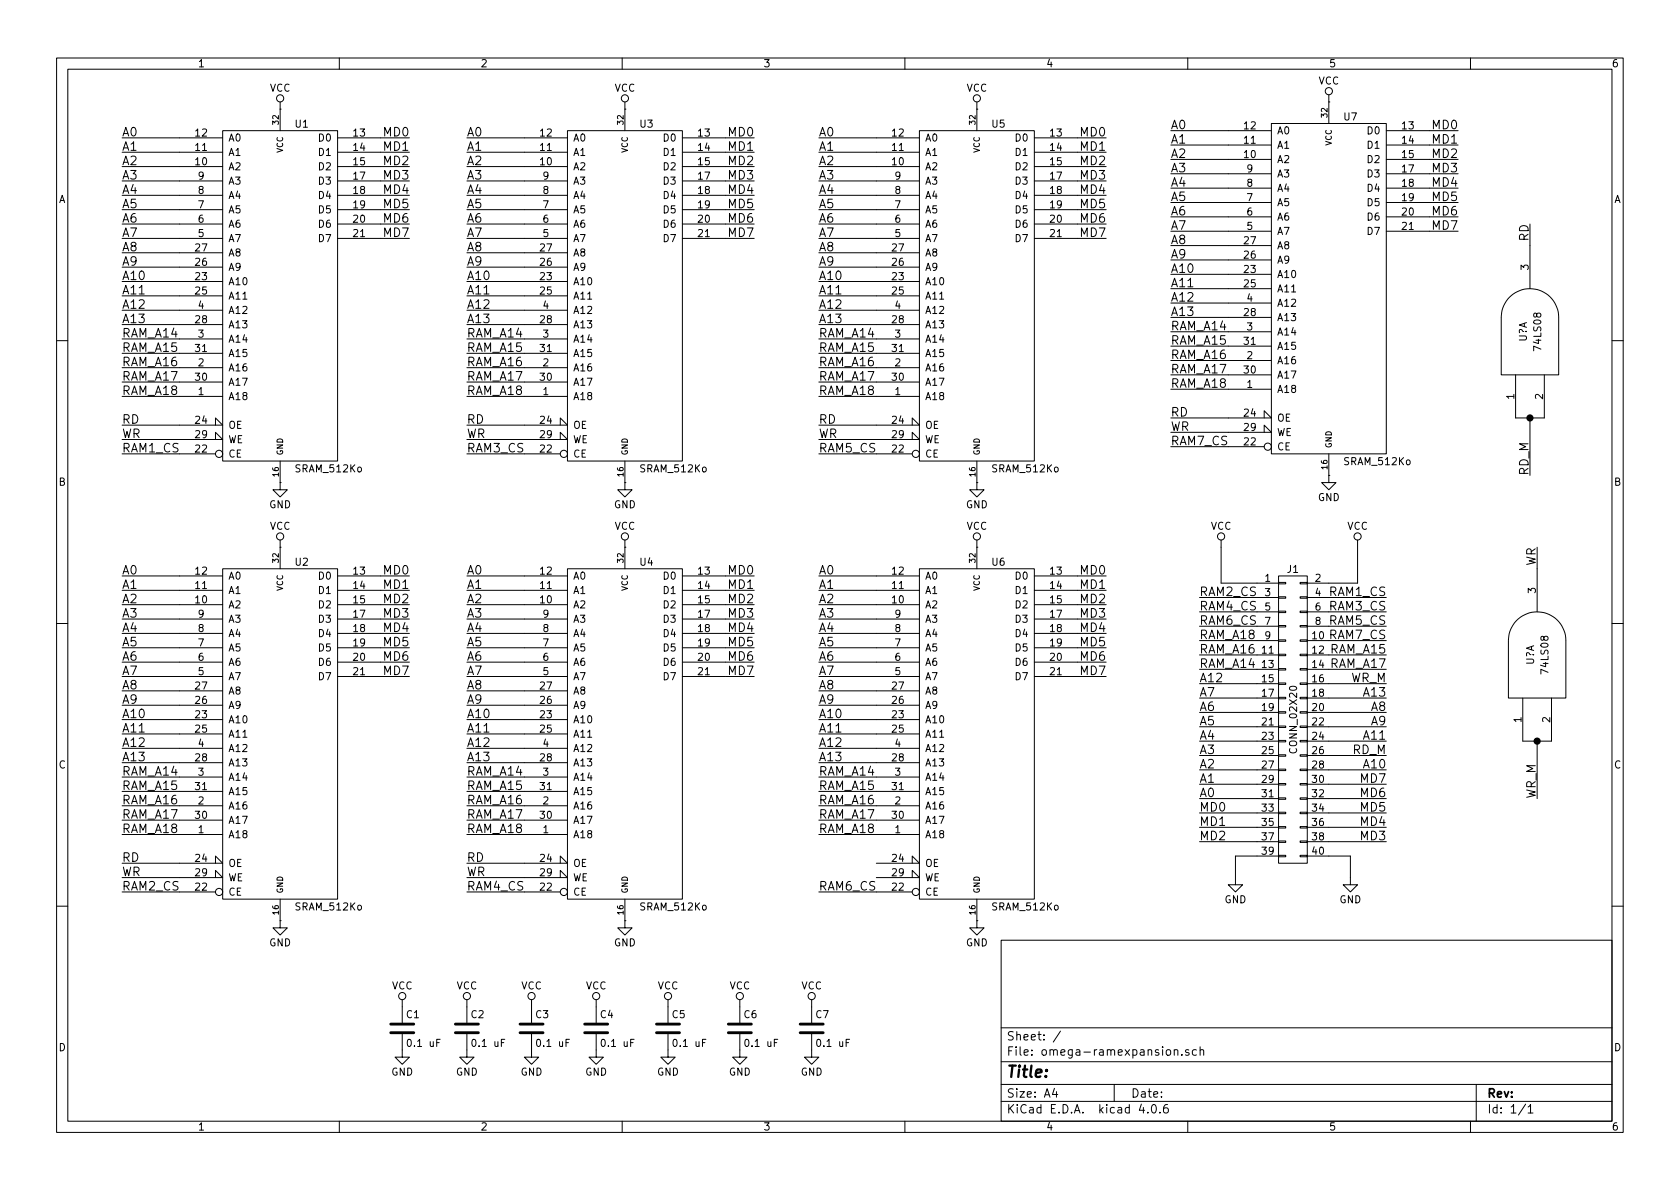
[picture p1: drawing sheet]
<svg xmlns="http://www.w3.org/2000/svg" width="297mm" height="210mm" viewBox="0 0 297 210" stroke-linecap="round" stroke-linejoin="round" font-family="sans-serif">
<g fill="none" stroke="#000" stroke-width=".18">
<path d="M10 10.3h277v189.9h-277zM12 12.2h273v186.1h-273zM49.5 19.3h.1M49.5 18v5.1M60 10.3v1.9M110 10.3v1.9M110.5 19.3h.1M110.5 18v5.1M160 10.3v1.9M172.7 19.3h.1M172.7 18v5.1M210 10.3v1.9"/>
<path d="M234.9 18h.1M234.9 16.8v5M260 10.3v1.9M21.6 39.6h17.8M21.6 37.1h17.8M21.6 34.5h17.8M21.6 32h17.8M21.6 29.5h17.8M21.6 26.9h17.8M21.6 24.4h17.8M39.4 23.1h20.3v58.4h-20.3zM59.7 39.6h12.7"/>
<path d="M59.7 37.1h12.7M59.7 34.5h12.7M59.7 32h12.7M59.7 29.5h12.7M59.7 26.9h12.7M59.7 24.4h12.7M82.5 39.6h17.8M82.5 37.1h17.8M82.5 34.5h17.8M82.5 32h17.8M82.5 29.5h17.8M82.5 26.9h17.8"/>
<path d="M82.5 24.4h17.8M100.3 23.1h20.3v58.4h-20.3zM120.6 39.6h12.7M120.6 37.1h12.7M120.6 34.5h12.7M120.6 32h12.7M120.6 29.5h12.7M120.6 26.9h12.7M120.6 24.4h12.7M144.8 39.6h17.8M144.8 37.1h17.8M144.8 34.5h17.8"/>
<path d="M144.8 32h17.8M144.8 29.5h17.8M144.8 26.9h17.8M144.8 24.4h17.8M162.6 23.1h20.3v58.4h-20.3zM182.9 39.6h12.7M182.9 37.1h12.7M182.9 34.5h12.7M182.9 32h12.7M182.9 29.5h12.7M182.9 26.9h12.7M182.9 24.4h12.7"/>
<path d="M207 38.3h17.8M207 35.8h17.8M207 33.3h17.8M207 30.7h17.8M207 28.2h17.8M207 25.6h17.8M207 23.1h17.8M224.8 21.8h20.3v58.5h-20.3zM245.1 38.3h12.7M245.1 35.8h12.7M245.1 33.3h12.7M245.1 30.7h12.7"/>
<path d="M245.1 28.2h12.7M245.1 25.6h12.7M245.1 23.1h12.7M270.5 39.6v11.4M21.6 59.9h17.8M21.6 54.9h17.8M21.6 42.2h17.8M21.6 49.8h17.8M21.6 52.3h17.8M21.6 47.2h17.8M21.6 44.7h17.8M21.6 57.4h17.8"/>
<path d="M59.7 42.2h12.7M82.5 59.9h17.8M82.5 54.9h17.8M82.5 42.2h17.8M82.5 49.8h17.8M82.5 52.3h17.8M82.5 47.2h17.8M82.5 44.7h17.8M82.5 57.4h17.8M120.6 42.2h12.7M144.8 59.9h17.8M144.8 54.9h17.8"/>
<path d="M144.8 42.2h17.8M144.8 49.8h17.8M144.8 52.3h17.8M144.8 47.2h17.8M144.8 44.7h17.8M144.8 57.4h17.8M182.9 42.2h12.7M207 58.7h17.8M207 53.6h17.8M207 40.9h17.8M207 48.5h17.8M207 51h17.8"/>
<path d="M207 46h17.8M207 43.4h17.8M207 56.1h17.8M245.1 40.9h12.7M265.4 56.1a5.1 5.1 0 0 1 5.1-5.1 5.1 5.1 0 0 1 5.1 5.1M265.4 56.1v10.2h10.2v-10.2M10 60.2h2M21.6 75.2h17.8l-1.3-1.3v1.3M21.6 77.7h17.8l-1.3-1.3v1.3M21.6 70.1h17.8M21.6 65h17.8M21.6 67.6h17.8"/>
<path d="M21.6 62.5h17.8M82.5 75.2h17.8l-1.2-1.3v1.3M82.5 77.7h17.8l-1.2-1.3v1.3M82.5 70.1h17.8M82.5 65h17.8M82.5 67.6h17.8M82.5 62.5h17.8M144.8 75.2h17.8l-1.3-1.3v1.3M144.8 77.7h17.8l-1.3-1.3v1.3M144.8 70.1h17.8M144.8 65h17.8M144.8 67.6h17.8"/>
<path d="M144.8 62.5h17.8M207 73.9h17.8l-1.3-1.3v1.3M207 76.4h17.8l-1.3-1.2v1.2M207 68.8h17.8M207 63.7h17.8M207 66.3h17.8M207 61.2h17.8M207 79h16.5M268 66.3v7.6h5v-7.6M270.5 73.9v10.2M285 60.2h2M21.6 80.3h16.5"/>
<path d="M49.5 85.3v1.3h1.3l-1.3 1.3-1.2-1.3h1.2M49.5 85.3h.1M49.5 96.8h.1M49.5 81.5v3.8M49.5 95.5v5.1M82.5 80.3h16.6M110.5 85.3v1.3h1.3l-1.3 1.3-1.3-1.3h1.3M110.5 85.3h.1M110.5 96.8h.1M110.5 81.5v3.8M110.5 95.5v5.1M144.8 80.3h16.5"/>
<path d="M172.7 85.3v1.3h1.3l-1.3 1.3-1.3-1.3h1.3M172.7 85.3h.1M172.7 96.8h.1M172.7 81.5v3.8M172.7 95.5v5.1M215.9 95.5v7.6h10.2M234.9 84.1v1.2h1.3l-1.3 1.3-1.2-1.3h1.2M234.9 84.1h.1M234.9 80.3v3.8M240 95.5v7.6h-8.9M271.8 96.8v11.4M10 110.3h2"/>
<path d="M21.6 119.6h17.8M21.6 117.1h17.8M21.6 114.5h17.8M21.6 112h17.8M21.6 109.5h17.8M21.6 106.9h17.8M21.6 104.4h17.8M21.6 101.8h17.8M39.4 100.6h20.3v58.4h-20.3zM59.7 119.6h12.7M59.7 117.1h12.7M59.7 114.5h12.7"/>
<path d="M59.7 112h12.7M59.7 109.5h12.7M59.7 106.9h12.7M59.7 104.4h12.7M59.7 101.8h12.7M82.5 119.6h17.8M82.5 117.1h17.8M82.5 114.5h17.8M82.5 112h17.8M82.5 109.5h17.8M82.5 106.9h17.8M82.5 104.4h17.8"/>
<path d="M82.5 101.8h17.8M100.3 100.6h20.3v58.4h-20.3zM120.6 119.6h12.7M120.6 117.1h12.7M120.6 114.5h12.7M120.6 112h12.7M120.6 109.5h12.7M120.6 106.9h12.7M120.6 104.4h12.7M120.6 101.8h12.7M144.8 119.6h17.8M144.8 117.1h17.8"/>
<path d="M144.8 114.5h17.8M144.8 112h17.8M144.8 109.5h17.8M144.8 106.9h17.8M144.8 104.4h17.8M144.8 101.8h17.8M162.6 100.6h20.3v58.4h-20.3zM182.9 119.6h12.7M182.9 117.1h12.7M182.9 114.5h12.7M182.9 112h12.7M182.9 109.5h12.7"/>
<path d="M182.9 106.9h12.7M182.9 104.4h12.7M182.9 101.8h12.7M212.1 105.7h14M212.1 108.2h14M212.1 110.7h14M212.1 113.3h14M212.1 115.8h14M212.1 118.4h14M226.1 118.2h1.2v.3h-1.2zM226.1 115.7h1.2v.2h-1.2zM226.1 113.2h1.2v.2h-1.2z"/>
<path d="M226.1 110.6h1.2v.3h-1.2zM226.1 108.1h1.2v.2h-1.2zM226.1 105.5h1.2v.3h-1.2zM226.1 103h1.2v.2h-1.2zM226.1 101.8h5v50.8h-5zM229.9 118.2h1.2v.3h-1.2zM229.9 115.7h1.2v.2h-1.2zM229.9 113.2h1.2v.2h-1.2zM229.9 110.6h1.2v.3h-1.2zM229.9 108.1h1.2v.2h-1.2zM229.9 105.5h1.2v.3h-1.2zM229.9 103h1.2v.2h-1.2z"/>
<path d="M231.1 105.7h14M231.1 108.2h14M231.1 110.7h14M231.1 113.3h14M231.1 115.8h14M231.1 118.4h14M266.7 113.2a5.1 5.1 0 0 1 5.1-5 5.1 5.1 0 0 1 5.1 5M266.7 113.3v10.1h10.2v-10.1M285 110.3h2M21.6 137.4h17.8M21.6 132.3h17.8M21.6 139.9h17.8"/>
<path d="M21.6 127.2h17.8M21.6 129.8h17.8M21.6 124.7h17.8M21.6 122.2h17.8M21.6 134.9h17.8M82.5 137.4h17.8M82.5 132.3h17.8M82.5 139.9h17.8M82.5 127.2h17.8M82.5 129.8h17.8M82.5 124.7h17.8M82.5 122.2h17.8"/>
<path d="M82.5 134.9h17.8M144.8 137.4h17.8M144.8 132.3h17.8M144.8 139.9h17.8M144.8 127.2h17.8M144.8 129.8h17.8M144.8 124.7h17.8M144.8 122.2h17.8M144.8 134.9h17.8M212.1 126h14M212.1 138.7h14M212.1 128.5h14"/>
<path d="M212.1 131.1h14M212.1 120.9h14M212.1 133.6h14M212.1 123.4h14M212.1 136.1h14M226.1 138.6h1.2v.2h-1.2zM226.1 136h1.2v.3h-1.2zM226.1 133.5h1.2v.2h-1.2zM226.1 130.9h1.2v.3h-1.2zM226.1 128.4h1.2v.2h-1.2zM226.1 125.9h1.2v.2h-1.2zM226.1 123.3h1.2v.3h-1.2z"/>
<path d="M226.1 120.8h1.2v.2h-1.2zM229.9 138.6h1.2v.2h-1.2zM229.9 136h1.2v.3h-1.2zM229.9 133.5h1.2v.2h-1.2zM229.9 130.9h1.2v.3h-1.2zM229.9 128.4h1.2v.2h-1.2zM229.9 125.9h1.2v.2h-1.2zM229.9 123.3h1.2v.3h-1.2zM229.9 120.8h1.2v.2h-1.2zM231.1 126h14M231.1 138.7h14M231.1 128.5h14"/>
<path d="M231.1 131.1h14M231.1 120.9h14M231.1 133.6h14M231.1 123.4h14M231.1 136.1h14M269.2 123.4v7.7h5.1v-7.7M271.8 131.1v10.1M21.6 152.6h17.8l-1.3-1.2v1.2M21.6 155.2h17.8l-1.3-1.3v1.3M21.6 147.6h17.8M21.6 142.5h17.8M21.6 145h17.8"/>
<path d="M21.6 157.7h16.5M49.5 159v3.8M82.5 152.6h17.8l-1.2-1.2v1.2M82.5 155.2h17.8l-1.2-1.3v1.3M82.5 147.6h17.8M82.5 142.5h17.8M82.5 145h17.8M82.5 157.7h16.6M110.5 159v3.8M144.8 147.6h17.8M144.8 142.5h17.8M144.8 145h17.8"/>
<path d="M144.8 157.7h16.5M154.9 152.6h7.7l-1.3-1.2v1.2M154.9 155.2h7.7l-1.3-1.3v1.3M172.7 159v3.8M212.1 141.2h14M212.1 143.8h14M212.1 146.3h14M212.1 148.8h14M226.1 151.3h1.2v.2h-1.2zM226.1 148.7h1.2v.3h-1.2zM226.1 146.2h1.2v.2h-1.2zM226.1 143.6h1.2v.3h-1.2z"/>
<path d="M226.1 141.1h1.2v.2h-1.2zM226.1 151.4h-7.7v5.1h1.3l-1.3 1.2-1.2-1.2h1.2M229.9 151.3h1.2v.2h-1.2zM229.9 148.7h1.2v.3h-1.2zM229.9 146.2h1.2v.2h-1.2zM229.9 143.6h1.2v.3h-1.2zM229.9 141.1h1.2v.2h-1.2zM231.1 151.4h7.7v5.1h1.2l-1.2 1.2-1.3-1.2h1.3M231.1 141.2h14M231.1 143.8h14M231.1 146.3h14M231.1 148.8h14"/>
<path d="M10 160.2h2M49.5 162.8v1.3h1.3l-1.3 1.2-1.2-1.2h1.2M49.5 162.8h.1M71.1 176.8v4M82.5 176.8v4M94 176.8v4M105.4 176.8v4M110.5 162.8v1.3h1.3l-1.3 1.2-1.3-1.2h1.3M110.5 162.8h.1M118.1 176.8v4M130.8 176.8v4M143.5 176.8v4"/>
<path d="M172.7 162.8v1.3h1.3l-1.3 1.2-1.3-1.2h1.3M172.7 162.8h.1M177 166.3h108v32h-108zM285 160.2h2M60 198.3v1.9M71.1 182.9v4h1.3l-1.3 1.3-1.3-1.3h1.3M82.5 182.9v4h1.3l-1.3 1.3-1.2-1.3h1.2M94 182.9v4h1.2l-1.2 1.3-1.3-1.3h1.3M105.4 182.9v4h1.3l-1.3 1.3-1.3-1.3h1.3M110 198.3v1.9M118.1 182.9v4h1.3l-1.3 1.3-1.3-1.3h1.3M130.8 182.9v4h1.3l-1.3 1.3-1.3-1.3h1.3"/>
<path d="M143.5 182.9v4h1.3l-1.3 1.3-1.3-1.3h1.3M160 198.3v1.9M177 194.8h108M177 191.8h108M177 187.8h108M177 181.8h108M186.4 192.5l-.3 1h.9M186.8 193v1M187.5 182.3l-1.3 2M197 191.8v3M201.8 195.2l-.4 1.1h1M202.9 196.7v.1"/>
<path d="M203.8 195.4l.1-.1a.81 .81 0 0 1 .6 .6 .81 .81 0 0 1-.3 .8l-.1 .1a.8 .8 0 0 1-.6-.6 .8 .8 0 0 1 .3-.8zM205.1 196.7v.1M206.4 195.3a.59 .59 0 0 0-.7 .7l.1 .7 .2 .1 .5-.1 .1-.5-.2-.2-.4-.1-.3 .3M207.6 185.7l.2-.1 .4 .1 .1 .9M207.6 185.6v1M209 186.5v.1M210 198.3v1.9M210.2 185.7a.37 .37 0 0 0-.6 .1l.1 .2 .5 .2 .1 .1-.3 .3-.4-.1M211.5 185.7l-.4-.1-.3 .3 .1 .6 .2 .1 .4-.1M212.2 185.7l.2-.1 .4 .1v.9M212.2 185.1v1.5M260 198.3v1.9"/>
<path d="M261 191.8v6.5M269.7 195.2l-1.2 2M270.2 195.8l.4-.5v1.5M270.2 196.8h.8"/>
<circle cx="49.5" cy="17.4" r=".63"/>
<circle cx="110.5" cy="17.4" r=".63"/>
<circle cx="172.7" cy="17.4" r=".63"/>
<circle cx="234.9" cy="16.1" r=".63"/>
<circle cx="224.2" cy="79" r=".63"/>
<circle cx="38.7" cy="80.3" r=".63"/>
<circle cx="49.5" cy="94.9" r=".63"/>
<circle cx="99.7" cy="80.3" r=".63"/>
<circle cx="110.5" cy="94.9" r=".63"/>
<circle cx="161.9" cy="80.3" r=".63"/>
<circle cx="172.7" cy="94.9" r=".63"/>
<circle cx="215.9" cy="94.9" r=".63"/>
<circle cx="240" cy="94.9" r=".63"/>
<circle cx="38.7" cy="157.7" r=".63"/>
<circle cx="99.7" cy="157.7" r=".63"/>
<circle cx="161.9" cy="157.7" r=".63"/>
<circle cx="71.1" cy="176.1" r=".63"/>
<circle cx="82.5" cy="176.1" r=".63"/>
<circle cx="94" cy="176.1" r=".63"/>
<circle cx="105.4" cy="176.1" r=".63"/>
<circle cx="118.1" cy="176.1" r=".63"/>
<circle cx="130.8" cy="176.1" r=".63"/>
<circle cx="143.5" cy="176.1" r=".63"/>
</g>
<g fill="none" stroke="#000" stroke-width=".51">
<path d="M69.1 182.6h4.1M69.1 181.1h4.1M80.5 182.6h4.1M80.5 181.1h4.1M91.9 182.6h4.1M91.9 181.1h4.1M103.4 182.6h4M103.4 181.1h4M116.1 182.6h4M116.1 181.1h4M128.8 182.6h4M128.8 181.1h4"/>
<path d="M141.5 182.6h4M141.5 181.1h4"/>
</g>
<g fill="#000" stroke="#000" stroke-width=".25">
<circle cx="270.5" cy="73.9" r=".51"/>
<circle cx="271.8" cy="131.1" r=".51"/>
</g>
<text font-size="2.8" x="178" y="190.5">Title:</text>
<g font-size="2.1">
<text x="207" y="22.9">A0</text>
<text x="253.3" y="22.9">MD0</text>
<text x="21.6" y="29.2">A2</text>
<text x="21.6" y="26.7">A1</text>
<text x="21.6" y="24.1">A0</text>
<text x="67.9" y="24.1">MD0</text>
<text x="67.9" y="26.7">MD1</text>
<text x="67.9" y="29.2">MD2</text>
<text x="82.5" y="29.2">A2</text>
<text x="82.5" y="26.7">A1</text>
<text x="82.5" y="24.1">A0</text>
<text x="128.9" y="24.1">MD0</text>
<text x="128.9" y="26.7">MD1</text>
<text x="128.9" y="29.2">MD2</text>
<text x="144.8" y="29.2">A2</text>
<text x="144.8" y="26.7">A1</text>
<text x="144.8" y="24.1">A0</text>
<text x="191.1" y="24.1">MD0</text>
<text x="191.1" y="26.7">MD1</text>
<text x="191.1" y="29.2">MD2</text>
<text x="207" y="27.9">A2</text>
<text x="207" y="25.4">A1</text>
<text x="253.3" y="25.4">MD1</text>
<text x="253.3" y="27.9">MD2</text>
<text x="21.6" y="34.3">A4</text>
<text x="21.6" y="31.7">A3</text>
<text x="67.9" y="34.3">MD4</text>
<text x="67.9" y="31.7">MD3</text>
<text x="82.5" y="34.3">A4</text>
<text x="82.5" y="31.7">A3</text>
<text x="128.9" y="34.3">MD4</text>
<text x="128.9" y="31.7">MD3</text>
<text x="144.8" y="34.3">A4</text>
<text x="144.8" y="31.7">A3</text>
<text x="191.1" y="34.3">MD4</text>
<text x="191.1" y="31.7">MD3</text>
<text x="207" y="35.6">A5</text>
<text x="207" y="33">A4</text>
<text x="207" y="30.5">A3</text>
<text x="253.3" y="35.6">MD5</text>
<text x="253.3" y="33">MD4</text>
<text x="253.3" y="30.5">MD3</text>
<text x="21.6" y="41.9">A7</text>
<text x="21.6" y="39.4">A6</text>
<text x="21.6" y="36.8">A5</text>
<text x="67.9" y="41.9">MD7</text>
<text x="67.9" y="39.4">MD6</text>
<text x="67.9" y="36.8">MD5</text>
<text x="82.5" y="41.9">A7</text>
<text x="82.5" y="39.4">A6</text>
<text x="82.5" y="36.8">A5</text>
<text x="128.9" y="41.9">MD7</text>
<text x="128.9" y="39.4">MD6</text>
<text x="128.9" y="36.8">MD5</text>
<text x="144.8" y="41.9">A7</text>
<text x="144.8" y="39.4">A6</text>
<text x="144.8" y="36.8">A5</text>
<text x="191.1" y="41.9">MD7</text>
<text x="191.1" y="39.4">MD6</text>
<text x="191.1" y="36.8">MD5</text>
<text x="207" y="40.6">A7</text>
<text x="207" y="38.1">A6</text>
<text x="253.3" y="40.6">MD7</text>
<text x="253.3" y="38.1">MD6</text>
<text x="21.6" y="47">A9</text>
<text x="21.6" y="44.4">A8</text>
<text x="82.5" y="47">A9</text>
<text x="82.5" y="44.4">A8</text>
<text x="144.8" y="47">A9</text>
<text x="144.8" y="44.4">A8</text>
<text x="207" y="45.7">A9</text>
<text x="207" y="43.2">A8</text>
<text x="270.3" y="42.7" transform="rotate(-90 270.3 42.7)">RD</text>
<text x="21.6" y="52.1">A11</text>
<text x="21.6" y="49.5">A10</text>
<text x="82.5" y="52.1">A11</text>
<text x="82.5" y="49.5">A10</text>
<text x="144.8" y="52.1">A11</text>
<text x="144.8" y="49.5">A10</text>
<text x="207" y="50.8">A11</text>
<text x="207" y="48.3">A10</text>
<text x="207" y="53.3">A12</text>
<text x="21.6" y="57.1">A13</text>
<text x="21.6" y="54.6">A12</text>
<text x="21.6" y="59.7">RAM_A14</text>
<text x="82.5" y="57.1">A13</text>
<text x="82.5" y="54.6">A12</text>
<text x="82.5" y="59.7">RAM_A14</text>
<text x="144.8" y="57.1">A13</text>
<text x="144.8" y="54.6">A12</text>
<text x="144.8" y="59.7">RAM_A14</text>
<text x="207" y="55.9">A13</text>
<text x="207" y="58.4">RAM_A14</text>
<text x="21.6" y="64.8">RAM_A16</text>
<text x="21.6" y="62.2">RAM_A15</text>
<text x="82.5" y="64.8">RAM_A16</text>
<text x="82.5" y="62.2">RAM_A15</text>
<text x="144.8" y="64.8">RAM_A16</text>
<text x="144.8" y="62.2">RAM_A15</text>
<text x="207" y="63.5">RAM_A16</text>
<text x="207" y="61">RAM_A15</text>
<text x="21.6" y="69.8">RAM_A18</text>
<text x="21.6" y="67.3">RAM_A17</text>
<text x="82.5" y="69.8">RAM_A18</text>
<text x="82.5" y="67.3">RAM_A17</text>
<text x="144.8" y="69.8">RAM_A18</text>
<text x="144.8" y="67.3">RAM_A17</text>
<text x="207" y="68.6">RAM_A18</text>
<text x="207" y="66">RAM_A17</text>
<text x="21.6" y="74.9">RD</text>
<text x="21.6" y="77.5">WR</text>
<text x="82.5" y="74.9">RD</text>
<text x="82.5" y="77.5">WR</text>
<text x="144.8" y="74.9">RD</text>
<text x="144.8" y="77.5">WR</text>
<text x="207" y="73.7">RD</text>
<text x="207" y="76.2">WR</text>
<text x="21.6" y="80">RAM1_CS</text>
<text x="82.5" y="80">RAM3_CS</text>
<text x="144.8" y="80">RAM5_CS</text>
<text x="207" y="78.7">RAM7_CS</text>
<text x="270.3" y="84.1" transform="rotate(-90 270.3 84.1)">RD_M</text>
<text x="21.6" y="101.6">A0</text>
<text x="67.9" y="101.6">MD0</text>
<text x="82.5" y="101.6">A0</text>
<text x="128.9" y="101.6">MD0</text>
<text x="144.8" y="101.6">A0</text>
<text x="191.1" y="101.6">MD0</text>
<text x="271.5" y="100.3" transform="rotate(-90 271.5 100.3)">WR</text>
<text x="21.6" y="106.7">A2</text>
<text x="21.6" y="104.1">A1</text>
<text x="67.9" y="104.1">MD1</text>
<text x="67.9" y="106.7">MD2</text>
<text x="82.5" y="106.7">A2</text>
<text x="82.5" y="104.1">A1</text>
<text x="128.9" y="104.1">MD1</text>
<text x="128.9" y="106.7">MD2</text>
<text x="144.8" y="106.7">A2</text>
<text x="144.8" y="104.1">A1</text>
<text x="191.1" y="104.1">MD1</text>
<text x="191.1" y="106.7">MD2</text>
<text x="212.1" y="105.4">RAM2_CS</text>
<text x="212.1" y="107.9">RAM4_CS</text>
<text x="235" y="105.4">RAM1_CS</text>
<text x="235" y="107.9">RAM3_CS</text>
<text x="21.6" y="111.8">A4</text>
<text x="21.6" y="109.2">A3</text>
<text x="67.9" y="111.8">MD4</text>
<text x="67.9" y="109.2">MD3</text>
<text x="82.5" y="111.8">A4</text>
<text x="82.5" y="109.2">A3</text>
<text x="128.9" y="111.8">MD4</text>
<text x="128.9" y="109.2">MD3</text>
<text x="144.8" y="111.8">A4</text>
<text x="144.8" y="109.2">A3</text>
<text x="191.1" y="111.8">MD4</text>
<text x="191.1" y="109.2">MD3</text>
<text x="212.1" y="110.5">RAM6_CS</text>
<text x="212.1" y="113">RAM_A18</text>
<text x="235" y="110.5">RAM5_CS</text>
<text x="235" y="113">RAM7_CS</text>
<text x="21.6" y="119.4">A7</text>
<text x="21.6" y="116.8">A6</text>
<text x="21.6" y="114.3">A5</text>
<text x="67.9" y="119.4">MD7</text>
<text x="67.9" y="116.8">MD6</text>
<text x="67.9" y="114.3">MD5</text>
<text x="82.5" y="119.4">A7</text>
<text x="82.5" y="116.8">A6</text>
<text x="82.5" y="114.3">A5</text>
<text x="128.9" y="119.4">MD7</text>
<text x="128.9" y="116.8">MD6</text>
<text x="128.9" y="114.3">MD5</text>
<text x="144.8" y="119.4">A7</text>
<text x="144.8" y="116.8">A6</text>
<text x="144.8" y="114.3">A5</text>
<text x="191.1" y="119.4">MD7</text>
<text x="191.1" y="116.8">MD6</text>
<text x="191.1" y="114.3">MD5</text>
<text x="212.1" y="115.6">RAM_A16</text>
<text x="212.1" y="118.1">RAM_A14</text>
<text x="235.2" y="115.6">RAM_A15</text>
<text x="235.2" y="118.1">RAM_A17</text>
<text x="21.6" y="124.5">A9</text>
<text x="21.6" y="121.9">A8</text>
<text x="82.5" y="124.5">A9</text>
<text x="82.5" y="121.9">A8</text>
<text x="144.8" y="124.5">A9</text>
<text x="144.8" y="121.9">A8</text>
<text x="212.1" y="120.6">A12</text>
<text x="212.1" y="123.2">A7</text>
<text x="212.1" y="125.7">A6</text>
<text x="238.6" y="120.6">WR_M</text>
<text x="241.2" y="123.2">A13</text>
<text x="242.4" y="125.7">A8</text>
<text x="21.6" y="129.5">A11</text>
<text x="21.6" y="127">A10</text>
<text x="82.5" y="129.5">A11</text>
<text x="82.5" y="127">A10</text>
<text x="144.8" y="129.5">A11</text>
<text x="144.8" y="127">A10</text>
<text x="212.1" y="128.3">A5</text>
<text x="212.1" y="130.8">A4</text>
<text x="241.2" y="130.8">A11</text>
<text x="242.4" y="128.3">A9</text>
<text x="21.6" y="134.6">A13</text>
<text x="21.6" y="132.1">A12</text>
<text x="21.6" y="137.2">RAM_A14</text>
<text x="82.5" y="134.6">A13</text>
<text x="82.5" y="132.1">A12</text>
<text x="82.5" y="137.2">RAM_A14</text>
<text x="144.8" y="134.6">A13</text>
<text x="144.8" y="132.1">A12</text>
<text x="144.8" y="137.2">RAM_A14</text>
<text x="212.1" y="133.3">A3</text>
<text x="212.1" y="135.9">A2</text>
<text x="239.1" y="133.3">RD_M</text>
<text x="241.2" y="135.9">A10</text>
<text x="21.6" y="142.2">RAM_A16</text>
<text x="21.6" y="139.7">RAM_A15</text>
<text x="82.5" y="142.2">RAM_A16</text>
<text x="82.5" y="139.7">RAM_A15</text>
<text x="144.8" y="142.2">RAM_A16</text>
<text x="144.8" y="139.7">RAM_A15</text>
<text x="212.1" y="138.4">A1</text>
<text x="212.1" y="141">A0</text>
<text x="212.1" y="143.5">MD0</text>
<text x="240.6" y="138.4">MD7</text>
<text x="240.6" y="141">MD6</text>
<text x="240.6" y="143.5">MD5</text>
<text x="271.5" y="141.2" transform="rotate(-90 271.5 141.2)">WR_M</text>
<text x="21.6" y="147.3">RAM_A18</text>
<text x="21.6" y="144.8">RAM_A17</text>
<text x="82.5" y="147.3">RAM_A18</text>
<text x="82.5" y="144.8">RAM_A17</text>
<text x="144.8" y="147.3">RAM_A18</text>
<text x="144.8" y="144.8">RAM_A17</text>
<text x="212.1" y="146">MD1</text>
<text x="212.1" y="148.6">MD2</text>
<text x="240.6" y="146">MD4</text>
<text x="240.6" y="148.6">MD3</text>
<text x="21.6" y="152.4">RD</text>
<text x="21.6" y="154.9">WR</text>
<text x="82.5" y="152.4">RD</text>
<text x="82.5" y="154.9">WR</text>
<text x="21.6" y="157.5">RAM2_CS</text>
<text x="82.5" y="157.5">RAM4_CS</text>
<text x="144.8" y="157.5">RAM6_CS</text>
<text x="178" y="184">Sheet: /</text>
<text x="178" y="186.7">File: omega-ramexpansion.sch</text>
<text x="178" y="196.9">KiCad E.D.A. kicad 4.0.6</text>
<text x="178" y="194.1">Size: A4</text>
<text x="200" y="194.1">Date:</text>
<text x="263" y="194.1">Rev:</text>
<text x="263" y="196.9">Id: 1/1</text>
</g>
<g font-size="1.8">
<text x="35" y="11.9">1</text>
<text x="85" y="11.9">2</text>
<text x="135" y="11.9">3</text>
<text x="185" y="11.9">4</text>
<text x="235" y="11.9">5</text>
<text x="285" y="11.9">6</text>
<text x="47.7" y="16.2">VCC</text>
<text x="108.6" y="16.2">VCC</text>
<text x="170.9" y="16.2">VCC</text>
<text x="233.1" y="14.9">VCC</text>
<text x="52.2" y="22.5">U1</text>
<text x="113.2" y="22.5">U3</text>
<text x="175.4" y="22.5">U5</text>
<text x="220" y="22.9">12</text>
<text x="225.8" y="23.7">A0</text>
<text x="237.6" y="21.3">U7</text>
<text x="241.8" y="23.7">D0</text>
<text x="248" y="22.9">13</text>
<text x="34.6" y="29.2">10</text>
<text x="34.6" y="26.7">11</text>
<text x="34.6" y="24.1">12</text>
<text x="40.4" y="27.6">A1</text>
<text x="40.4" y="25">A0</text>
<text x="56.4" y="25">D0</text>
<text x="56.4" y="27.6">D1</text>
<text x="62.5" y="24.1">13</text>
<text x="62.5" y="26.7">14</text>
<text x="62.5" y="29.2">15</text>
<text x="95.6" y="29.2">10</text>
<text x="95.6" y="26.7">11</text>
<text x="95.6" y="24.1">12</text>
<text x="101.3" y="27.6">A1</text>
<text x="101.3" y="25">A0</text>
<text x="117.4" y="25">D0</text>
<text x="117.4" y="27.6">D1</text>
<text x="123.5" y="24.1">13</text>
<text x="123.5" y="26.7">14</text>
<text x="123.5" y="29.2">15</text>
<text x="157.8" y="29.2">10</text>
<text x="157.8" y="26.7">11</text>
<text x="157.8" y="24.1">12</text>
<text x="163.6" y="27.6">A1</text>
<text x="163.6" y="25">A0</text>
<text x="179.6" y="25">D0</text>
<text x="179.6" y="27.6">D1</text>
<text x="185.7" y="24.1">13</text>
<text x="185.7" y="26.7">14</text>
<text x="185.7" y="29.2">15</text>
<text x="220" y="27.9">10</text>
<text x="220" y="25.4">11</text>
<text x="225.8" y="28.8">A2</text>
<text x="225.8" y="26.3">A1</text>
<text x="241.8" y="26.3">D1</text>
<text x="241.8" y="28.8">D2</text>
<text x="248" y="25.4">14</text>
<text x="248" y="27.9">15</text>
<text x="10.4" y="35.9">A</text>
<text x="35.1" y="34.3">8</text>
<text x="35.1" y="31.7">9</text>
<text x="40.4" y="35.2">A4</text>
<text x="40.4" y="32.6">A3</text>
<text x="40.4" y="30.1">A2</text>
<text x="56.4" y="30.1">D2</text>
<text x="56.4" y="32.6">D3</text>
<text x="56.4" y="35.2">D4</text>
<text x="62.5" y="31.7">17</text>
<text x="62.5" y="34.3">18</text>
<text x="96" y="34.3">8</text>
<text x="96" y="31.7">9</text>
<text x="101.3" y="35.2">A4</text>
<text x="101.3" y="32.6">A3</text>
<text x="101.3" y="30.1">A2</text>
<text x="117.4" y="30.1">D2</text>
<text x="117.4" y="32.6">D3</text>
<text x="117.4" y="35.2">D4</text>
<text x="123.5" y="31.7">17</text>
<text x="123.5" y="34.3">18</text>
<text x="158.3" y="34.3">8</text>
<text x="158.3" y="31.7">9</text>
<text x="163.6" y="35.2">A4</text>
<text x="163.6" y="32.6">A3</text>
<text x="163.6" y="30.1">A2</text>
<text x="179.6" y="30.1">D2</text>
<text x="179.6" y="32.6">D3</text>
<text x="179.6" y="35.2">D4</text>
<text x="185.7" y="31.7">17</text>
<text x="185.7" y="34.3">18</text>
<text x="220.5" y="35.6">7</text>
<text x="220.5" y="33">8</text>
<text x="220.5" y="30.5">9</text>
<text x="225.8" y="33.9">A4</text>
<text x="225.8" y="31.4">A3</text>
<text x="241.8" y="31.4">D3</text>
<text x="241.8" y="33.9">D4</text>
<text x="248" y="30.5">17</text>
<text x="248" y="33">18</text>
<text x="248" y="35.6">19</text>
<text x="285.4" y="35.9">A</text>
<text x="35.1" y="41.9">5</text>
<text x="35.1" y="39.4">6</text>
<text x="35.1" y="36.8">7</text>
<text x="40.4" y="40.3">A6</text>
<text x="40.4" y="37.7">A5</text>
<text x="56.4" y="40.3">D6</text>
<text x="56.4" y="37.7">D5</text>
<text x="62.5" y="39.4">20</text>
<text x="62.5" y="41.9">21</text>
<text x="62.5" y="36.8">19</text>
<text x="96" y="41.9">5</text>
<text x="96" y="39.4">6</text>
<text x="96" y="36.8">7</text>
<text x="101.3" y="40.3">A6</text>
<text x="101.3" y="37.7">A5</text>
<text x="117.4" y="40.3">D6</text>
<text x="117.4" y="37.7">D5</text>
<text x="123.5" y="39.4">20</text>
<text x="123.5" y="41.9">21</text>
<text x="123.5" y="36.8">19</text>
<text x="158.3" y="41.9">5</text>
<text x="158.3" y="39.4">6</text>
<text x="158.3" y="36.8">7</text>
<text x="163.6" y="40.3">A6</text>
<text x="163.6" y="37.7">A5</text>
<text x="179.6" y="40.3">D6</text>
<text x="179.6" y="37.7">D5</text>
<text x="185.7" y="39.4">20</text>
<text x="185.7" y="41.9">21</text>
<text x="185.7" y="36.8">19</text>
<text x="220.5" y="40.6">5</text>
<text x="220.5" y="38.1">6</text>
<text x="225.8" y="41.5">A7</text>
<text x="225.8" y="39">A6</text>
<text x="225.8" y="36.4">A5</text>
<text x="241.8" y="39">D6</text>
<text x="241.8" y="41.5">D7</text>
<text x="241.8" y="36.4">D5</text>
<text x="248" y="38.1">20</text>
<text x="248" y="40.6">21</text>
<text x="34.6" y="47">26</text>
<text x="34.6" y="44.4">27</text>
<text x="40.4" y="42.8">A7</text>
<text x="40.4" y="47.9">A9</text>
<text x="40.4" y="45.3">A8</text>
<text x="56.4" y="42.8">D7</text>
<text x="95.6" y="47">26</text>
<text x="95.6" y="44.4">27</text>
<text x="101.3" y="42.8">A7</text>
<text x="101.3" y="47.9">A9</text>
<text x="101.3" y="45.3">A8</text>
<text x="117.4" y="42.8">D7</text>
<text x="157.8" y="47">26</text>
<text x="157.8" y="44.4">27</text>
<text x="163.6" y="42.8">A7</text>
<text x="163.6" y="47.9">A9</text>
<text x="163.6" y="45.3">A8</text>
<text x="179.6" y="42.8">D7</text>
<text x="220" y="45.7">26</text>
<text x="220" y="43.2">27</text>
<text x="225.8" y="46.6">A9</text>
<text x="225.8" y="44.1">A8</text>
<text x="270.3" y="47.7" transform="rotate(-90 270.3 47.7)">3</text>
<text x="34.6" y="49.5">23</text>
<text x="34.6" y="52.1">25</text>
<text x="40.4" y="50.4">A10</text>
<text x="40.4" y="53">A11</text>
<text x="95.6" y="49.5">23</text>
<text x="95.6" y="52.1">25</text>
<text x="101.3" y="50.4">A10</text>
<text x="101.3" y="53">A11</text>
<text x="157.8" y="49.5">23</text>
<text x="157.8" y="52.1">25</text>
<text x="163.6" y="50.4">A10</text>
<text x="163.6" y="53">A11</text>
<text x="220" y="48.3">23</text>
<text x="220" y="50.8">25</text>
<text x="220.5" y="53.3">4</text>
<text x="225.8" y="49.1">A10</text>
<text x="225.8" y="51.7">A11</text>
<text x="34.6" y="57.1">28</text>
<text x="35.1" y="59.7">3</text>
<text x="35.1" y="54.6">4</text>
<text x="40.4" y="55.5">A12</text>
<text x="40.4" y="58">A13</text>
<text x="95.6" y="57.1">28</text>
<text x="96" y="59.7">3</text>
<text x="96" y="54.6">4</text>
<text x="101.3" y="55.5">A12</text>
<text x="101.3" y="58">A13</text>
<text x="157.8" y="57.1">28</text>
<text x="158.3" y="59.7">3</text>
<text x="158.3" y="54.6">4</text>
<text x="163.6" y="55.5">A12</text>
<text x="163.6" y="58">A13</text>
<text x="220" y="55.9">28</text>
<text x="220.5" y="58.4">3</text>
<text x="225.8" y="59.3">A14</text>
<text x="225.8" y="54.2">A12</text>
<text x="225.8" y="56.8">A13</text>
<text x="34.6" y="62.2">31</text>
<text x="35.1" y="64.8">2</text>
<text x="40.4" y="65.7">A16</text>
<text x="40.4" y="60.6">A14</text>
<text x="40.4" y="63.1">A15</text>
<text x="95.6" y="62.2">31</text>
<text x="96" y="64.8">2</text>
<text x="101.3" y="65.7">A16</text>
<text x="101.3" y="60.6">A14</text>
<text x="101.3" y="63.1">A15</text>
<text x="157.8" y="62.2">31</text>
<text x="158.3" y="64.8">2</text>
<text x="163.6" y="65.7">A16</text>
<text x="163.6" y="60.6">A14</text>
<text x="163.6" y="63.1">A15</text>
<text x="220" y="61">31</text>
<text x="220.5" y="63.5">2</text>
<text x="225.8" y="64.4">A16</text>
<text x="225.8" y="61.8">A15</text>
<text x="270" y="60.5" transform="rotate(-90 270 60.5)">U?A</text>
<text x="272.5" y="61.8" transform="rotate(-90 272.5 61.8)">74LS08</text>
<text x="34.6" y="67.3">30</text>
<text x="35.1" y="69.8">1</text>
<text x="40.4" y="70.7">A18</text>
<text x="40.4" y="68.2">A17</text>
<text x="95.6" y="67.3">30</text>
<text x="96" y="69.8">1</text>
<text x="101.3" y="70.7">A18</text>
<text x="101.3" y="68.2">A17</text>
<text x="157.8" y="67.3">30</text>
<text x="158.3" y="69.8">1</text>
<text x="163.6" y="70.7">A18</text>
<text x="163.6" y="68.2">A17</text>
<text x="220" y="66">30</text>
<text x="220.5" y="68.6">1</text>
<text x="225.8" y="69.5">A18</text>
<text x="225.8" y="66.9">A17</text>
<text x="267.7" y="70.6" transform="rotate(-90 267.7 70.6)">1</text>
<text x="272.8" y="70.6" transform="rotate(-90 272.8 70.6)">2</text>
<text x="34.6" y="74.9">24</text>
<text x="34.6" y="77.5">29</text>
<text x="40.4" y="75.8">OE</text>
<text x="95.6" y="74.9">24</text>
<text x="95.6" y="77.5">29</text>
<text x="101.3" y="75.8">OE</text>
<text x="157.8" y="74.9">24</text>
<text x="157.8" y="77.5">29</text>
<text x="163.6" y="75.8">OE</text>
<text x="220" y="73.7">24</text>
<text x="220" y="76.2">29</text>
<text x="225.8" y="74.5">OE</text>
<text x="225.8" y="77.1">WE</text>
<text x="34.6" y="80">22</text>
<text x="40.4" y="80.9">CE</text>
<text x="40.4" y="78.4">WE</text>
<text x="52.3" y="83.5">SRAM_512Ko</text>
<text x="95.6" y="80">22</text>
<text x="101.3" y="80.9">CE</text>
<text x="101.3" y="78.4">WE</text>
<text x="113.3" y="83.5">SRAM_512Ko</text>
<text x="157.8" y="80">22</text>
<text x="163.6" y="80.9">CE</text>
<text x="163.6" y="78.4">WE</text>
<text x="175.5" y="83.5">SRAM_512Ko</text>
<text x="220" y="78.7">22</text>
<text x="225.8" y="79.6">CE</text>
<text x="237.8" y="82.2">SRAM_512Ko</text>
<text x="10.4" y="85.9">B</text>
<text x="47.6" y="89.9">GND</text>
<text x="108.5" y="89.9">GND</text>
<text x="170.8" y="89.9">GND</text>
<text x="233" y="88.6">GND</text>
<text x="285.4" y="85.9">B</text>
<text x="47.7" y="93.7">VCC</text>
<text x="108.6" y="93.7">VCC</text>
<text x="170.9" y="93.7">VCC</text>
<text x="214" y="93.7">VCC</text>
<text x="238.2" y="93.7">VCC</text>
<text x="34.6" y="101.6">12</text>
<text x="52.2" y="100">U2</text>
<text x="62.5" y="101.6">13</text>
<text x="95.6" y="101.6">12</text>
<text x="113.2" y="100">U4</text>
<text x="123.5" y="101.6">13</text>
<text x="157.8" y="101.6">12</text>
<text x="175.4" y="100">U6</text>
<text x="185.7" y="101.6">13</text>
<text x="227.6" y="101.3">J1</text>
<text x="34.6" y="106.7">10</text>
<text x="34.6" y="104.1">11</text>
<text x="40.4" y="107.6">A2</text>
<text x="40.4" y="105">A1</text>
<text x="40.4" y="102.5">A0</text>
<text x="56.4" y="102.5">D0</text>
<text x="56.4" y="105">D1</text>
<text x="56.4" y="107.6">D2</text>
<text x="62.5" y="104.1">14</text>
<text x="62.5" y="106.7">15</text>
<text x="95.6" y="106.7">10</text>
<text x="95.6" y="104.1">11</text>
<text x="101.3" y="107.6">A2</text>
<text x="101.3" y="105">A1</text>
<text x="101.3" y="102.5">A0</text>
<text x="117.4" y="102.5">D0</text>
<text x="117.4" y="105">D1</text>
<text x="117.4" y="107.6">D2</text>
<text x="123.5" y="104.1">14</text>
<text x="123.5" y="106.7">15</text>
<text x="157.8" y="106.7">10</text>
<text x="157.8" y="104.1">11</text>
<text x="163.6" y="107.6">A2</text>
<text x="163.6" y="105">A1</text>
<text x="163.6" y="102.5">A0</text>
<text x="179.6" y="102.5">D0</text>
<text x="179.6" y="105">D1</text>
<text x="179.6" y="107.6">D2</text>
<text x="185.7" y="104.1">14</text>
<text x="185.7" y="106.7">15</text>
<text x="223.7" y="102.9">1</text>
<text x="223.7" y="105.4">3</text>
<text x="223.7" y="107.9">5</text>
<text x="232.6" y="102.9">2</text>
<text x="232.6" y="105.4">4</text>
<text x="232.6" y="107.9">6</text>
<text x="271.5" y="104.9" transform="rotate(-90 271.5 104.9)">3</text>
<text x="35.1" y="111.8">8</text>
<text x="35.1" y="109.2">9</text>
<text x="40.4" y="112.6">A4</text>
<text x="40.4" y="110.1">A3</text>
<text x="56.4" y="110.1">D3</text>
<text x="56.4" y="112.6">D4</text>
<text x="62.5" y="109.2">17</text>
<text x="62.5" y="111.8">18</text>
<text x="96" y="111.8">8</text>
<text x="96" y="109.2">9</text>
<text x="101.3" y="112.6">A4</text>
<text x="101.3" y="110.1">A3</text>
<text x="117.4" y="110.1">D3</text>
<text x="117.4" y="112.6">D4</text>
<text x="123.5" y="109.2">17</text>
<text x="123.5" y="111.8">18</text>
<text x="158.3" y="111.8">8</text>
<text x="158.3" y="109.2">9</text>
<text x="163.6" y="112.6">A4</text>
<text x="163.6" y="110.1">A3</text>
<text x="179.6" y="110.1">D3</text>
<text x="179.6" y="112.6">D4</text>
<text x="185.7" y="109.2">17</text>
<text x="185.7" y="111.8">18</text>
<text x="223.7" y="110.5">7</text>
<text x="223.7" y="113">9</text>
<text x="232.1" y="113">10</text>
<text x="232.6" y="110.5">8</text>
<text x="35.1" y="119.4">5</text>
<text x="35.1" y="116.8">6</text>
<text x="35.1" y="114.3">7</text>
<text x="40.4" y="117.7">A6</text>
<text x="40.4" y="115.2">A5</text>
<text x="56.4" y="117.7">D6</text>
<text x="56.4" y="115.2">D5</text>
<text x="62.5" y="116.8">20</text>
<text x="62.5" y="119.4">21</text>
<text x="62.5" y="114.3">19</text>
<text x="96" y="119.4">5</text>
<text x="96" y="116.8">6</text>
<text x="96" y="114.3">7</text>
<text x="101.3" y="117.7">A6</text>
<text x="101.3" y="115.2">A5</text>
<text x="117.4" y="117.7">D6</text>
<text x="117.4" y="115.2">D5</text>
<text x="123.5" y="116.8">20</text>
<text x="123.5" y="119.4">21</text>
<text x="123.5" y="114.3">19</text>
<text x="158.3" y="119.4">5</text>
<text x="158.3" y="116.8">6</text>
<text x="158.3" y="114.3">7</text>
<text x="163.6" y="117.7">A6</text>
<text x="163.6" y="115.2">A5</text>
<text x="179.6" y="117.7">D6</text>
<text x="179.6" y="115.2">D5</text>
<text x="185.7" y="116.8">20</text>
<text x="185.7" y="119.4">21</text>
<text x="185.7" y="114.3">19</text>
<text x="223.2" y="115.6">11</text>
<text x="223.2" y="118.1">13</text>
<text x="232.1" y="115.6">12</text>
<text x="232.1" y="118.1">14</text>
<text x="271.2" y="117.6" transform="rotate(-90 271.2 117.6)">U?A</text>
<text x="273.8" y="118.9" transform="rotate(-90 273.8 118.9)">74LS08</text>
<text x="34.6" y="124.5">26</text>
<text x="34.6" y="121.9">27</text>
<text x="40.4" y="120.3">A7</text>
<text x="40.4" y="125.3">A9</text>
<text x="40.4" y="122.8">A8</text>
<text x="56.4" y="120.3">D7</text>
<text x="95.6" y="124.5">26</text>
<text x="95.6" y="121.9">27</text>
<text x="101.3" y="120.3">A7</text>
<text x="101.3" y="125.3">A9</text>
<text x="101.3" y="122.8">A8</text>
<text x="117.4" y="120.3">D7</text>
<text x="157.8" y="124.5">26</text>
<text x="157.8" y="121.9">27</text>
<text x="163.6" y="120.3">A7</text>
<text x="163.6" y="125.3">A9</text>
<text x="163.6" y="122.8">A8</text>
<text x="179.6" y="120.3">D7</text>
<text x="223.2" y="120.6">15</text>
<text x="223.2" y="123.2">17</text>
<text x="223.2" y="125.7">19</text>
<text x="232.1" y="125.7">20</text>
<text x="232.1" y="120.6">16</text>
<text x="232.1" y="123.2">18</text>
<text x="34.6" y="127">23</text>
<text x="34.6" y="129.5">25</text>
<text x="40.4" y="127.9">A10</text>
<text x="40.4" y="130.4">A11</text>
<text x="95.6" y="127">23</text>
<text x="95.6" y="129.5">25</text>
<text x="101.3" y="127.9">A10</text>
<text x="101.3" y="130.4">A11</text>
<text x="157.8" y="127">23</text>
<text x="157.8" y="129.5">25</text>
<text x="163.6" y="127.9">A10</text>
<text x="163.6" y="130.4">A11</text>
<text x="223.2" y="128.3">21</text>
<text x="223.2" y="130.8">23</text>
<text x="232.1" y="128.3">22</text>
<text x="232.1" y="130.8">24</text>
<text x="269" y="127.7" transform="rotate(-90 269 127.7)">1</text>
<text x="274.1" y="127.7" transform="rotate(-90 274.1 127.7)">2</text>
<text x="10.4" y="135.9">C</text>
<text x="34.6" y="134.6">28</text>
<text x="35.1" y="137.2">3</text>
<text x="35.1" y="132.1">4</text>
<text x="40.4" y="133">A12</text>
<text x="40.4" y="135.5">A13</text>
<text x="95.6" y="134.6">28</text>
<text x="96" y="137.2">3</text>
<text x="96" y="132.1">4</text>
<text x="101.3" y="133">A12</text>
<text x="101.3" y="135.5">A13</text>
<text x="157.8" y="134.6">28</text>
<text x="158.3" y="137.2">3</text>
<text x="158.3" y="132.1">4</text>
<text x="163.6" y="133">A12</text>
<text x="163.6" y="135.5">A13</text>
<text x="223.2" y="133.3">25</text>
<text x="223.2" y="135.9">27</text>
<text x="229.3" y="132.9" transform="rotate(-90 229.3 132.9)">CONN_02X20</text>
<text x="232.1" y="133.3">26</text>
<text x="232.1" y="135.9">28</text>
<text x="285.4" y="135.9">C</text>
<text x="34.6" y="139.7">31</text>
<text x="35.1" y="142.2">2</text>
<text x="40.4" y="143.1">A16</text>
<text x="40.4" y="138">A14</text>
<text x="40.4" y="140.6">A15</text>
<text x="95.6" y="139.7">31</text>
<text x="96" y="142.2">2</text>
<text x="101.3" y="143.1">A16</text>
<text x="101.3" y="138">A14</text>
<text x="101.3" y="140.6">A15</text>
<text x="157.8" y="139.7">31</text>
<text x="158.3" y="142.2">2</text>
<text x="163.6" y="143.1">A16</text>
<text x="163.6" y="138">A14</text>
<text x="163.6" y="140.6">A15</text>
<text x="223.2" y="141">31</text>
<text x="223.2" y="143.5">33</text>
<text x="223.2" y="138.4">29</text>
<text x="232.1" y="138.4">30</text>
<text x="232.1" y="141">32</text>
<text x="232.1" y="143.5">34</text>
<text x="34.6" y="144.8">30</text>
<text x="35.1" y="147.3">1</text>
<text x="40.4" y="148.2">A18</text>
<text x="40.4" y="145.7">A17</text>
<text x="95.6" y="144.8">30</text>
<text x="96" y="147.3">1</text>
<text x="101.3" y="148.2">A18</text>
<text x="101.3" y="145.7">A17</text>
<text x="157.8" y="144.8">30</text>
<text x="158.3" y="147.3">1</text>
<text x="163.6" y="148.2">A18</text>
<text x="163.6" y="145.7">A17</text>
<text x="223.2" y="146">35</text>
<text x="223.2" y="148.6">37</text>
<text x="232.1" y="146">36</text>
<text x="232.1" y="148.6">38</text>
<text x="34.6" y="152.4">24</text>
<text x="34.6" y="154.9">29</text>
<text x="40.4" y="153.3">OE</text>
<text x="40.4" y="155.8">WE</text>
<text x="95.6" y="152.4">24</text>
<text x="95.6" y="154.9">29</text>
<text x="101.3" y="153.3">OE</text>
<text x="101.3" y="155.8">WE</text>
<text x="157.8" y="152.4">24</text>
<text x="157.8" y="154.9">29</text>
<text x="163.6" y="153.3">OE</text>
<text x="163.6" y="155.8">WE</text>
<text x="223.2" y="151.1">39</text>
<text x="232.1" y="151.1">40</text>
<text x="34.6" y="157.5">22</text>
<text x="40.4" y="158.4">CE</text>
<text x="52.3" y="161">SRAM_512Ko</text>
<text x="95.6" y="157.5">22</text>
<text x="101.3" y="158.4">CE</text>
<text x="113.3" y="161">SRAM_512Ko</text>
<text x="157.8" y="157.5">22</text>
<text x="163.6" y="158.4">CE</text>
<text x="175.5" y="161">SRAM_512Ko</text>
<text x="216.5" y="159.7">GND</text>
<text x="236.8" y="159.7">GND</text>
<text x="47.6" y="167.3">GND</text>
<text x="108.5" y="167.3">GND</text>
<text x="170.8" y="167.3">GND</text>
<text x="69.3" y="174.9">VCC</text>
<text x="80.7" y="174.9">VCC</text>
<text x="92.1" y="174.9">VCC</text>
<text x="103.6" y="174.9">VCC</text>
<text x="116.3" y="174.9">VCC</text>
<text x="129" y="174.9">VCC</text>
<text x="141.7" y="174.9">VCC</text>
<text x="10.4" y="185.9">D</text>
<text x="71.9" y="180">C1</text>
<text x="72.3" y="185.1">0.1 uF</text>
<text x="83.3" y="180">C2</text>
<text x="83.8" y="185.1">0.1 uF</text>
<text x="94.7" y="180">C3</text>
<text x="95.2" y="185.1">0.1 uF</text>
<text x="106.2" y="180">C4</text>
<text x="106.6" y="185.1">0.1 uF</text>
<text x="118.9" y="180">C5</text>
<text x="119.3" y="185.1">0.1 uF</text>
<text x="131.6" y="180">C6</text>
<text x="132" y="185.1">0.1 uF</text>
<text x="144.3" y="180">C7</text>
<text x="144.7" y="185.1">0.1 uF</text>
<text x="285.4" y="185.9">D</text>
<text x="69.2" y="190.2">GND</text>
<text x="80.6" y="190.2">GND</text>
<text x="92" y="190.2">GND</text>
<text x="103.5" y="190.2">GND</text>
<text x="116.2" y="190.2">GND</text>
<text x="128.9" y="190.2">GND</text>
<text x="141.6" y="190.2">GND</text>
<text x="35" y="199.9">1</text>
<text x="85" y="199.9">2</text>
<text x="135" y="199.9">3</text>
<text x="185" y="199.9">4</text>
<text x="235" y="199.9">5</text>
<text x="285" y="199.9">6</text>
</g>
<g font-size="1.4">
<text x="49.3" y="22" transform="rotate(-90 49.3 22)">32</text>
<text x="110.2" y="22" transform="rotate(-90 110.2 22)">32</text>
<text x="172.5" y="22" transform="rotate(-90 172.5 22)">32</text>
<text x="234.7" y="20.7" transform="rotate(-90 234.7 20.7)">32</text>
<text x="50" y="27.1" transform="rotate(-90 50 27.1)">VCC</text>
<text x="111" y="27.1" transform="rotate(-90 111 27.1)">VCC</text>
<text x="173.2" y="27.1" transform="rotate(-90 173.2 27.1)">VCC</text>
<text x="235.5" y="25.9" transform="rotate(-90 235.5 25.9)">VCC</text>
<text x="50" y="80.5" transform="rotate(-90 50 80.5)">GND</text>
<text x="111" y="80.5" transform="rotate(-90 111 80.5)">GND</text>
<text x="173.2" y="80.5" transform="rotate(-90 173.2 80.5)">GND</text>
<text x="234.7" y="83" transform="rotate(-90 234.7 83)">16</text>
<text x="235.5" y="79.2" transform="rotate(-90 235.5 79.2)">GND</text>
<text x="49.3" y="84.2" transform="rotate(-90 49.3 84.2)">16</text>
<text x="110.2" y="84.2" transform="rotate(-90 110.2 84.2)">16</text>
<text x="172.5" y="84.2" transform="rotate(-90 172.5 84.2)">16</text>
<text x="49.3" y="99.5" transform="rotate(-90 49.3 99.5)">32</text>
<text x="110.2" y="99.5" transform="rotate(-90 110.2 99.5)">32</text>
<text x="172.5" y="99.5" transform="rotate(-90 172.5 99.5)">32</text>
<text x="50" y="104.6" transform="rotate(-90 50 104.6)">VCC</text>
<text x="111" y="104.6" transform="rotate(-90 111 104.6)">VCC</text>
<text x="173.2" y="104.6" transform="rotate(-90 173.2 104.6)">VCC</text>
<text x="49.3" y="161.7" transform="rotate(-90 49.3 161.7)">16</text>
<text x="50" y="158" transform="rotate(-90 50 158)">GND</text>
<text x="110.2" y="161.7" transform="rotate(-90 110.2 161.7)">16</text>
<text x="111" y="158" transform="rotate(-90 111 158)">GND</text>
<text x="172.5" y="161.7" transform="rotate(-90 172.5 161.7)">16</text>
<text x="173.2" y="158" transform="rotate(-90 173.2 158)">GND</text>
</g>
</svg>
